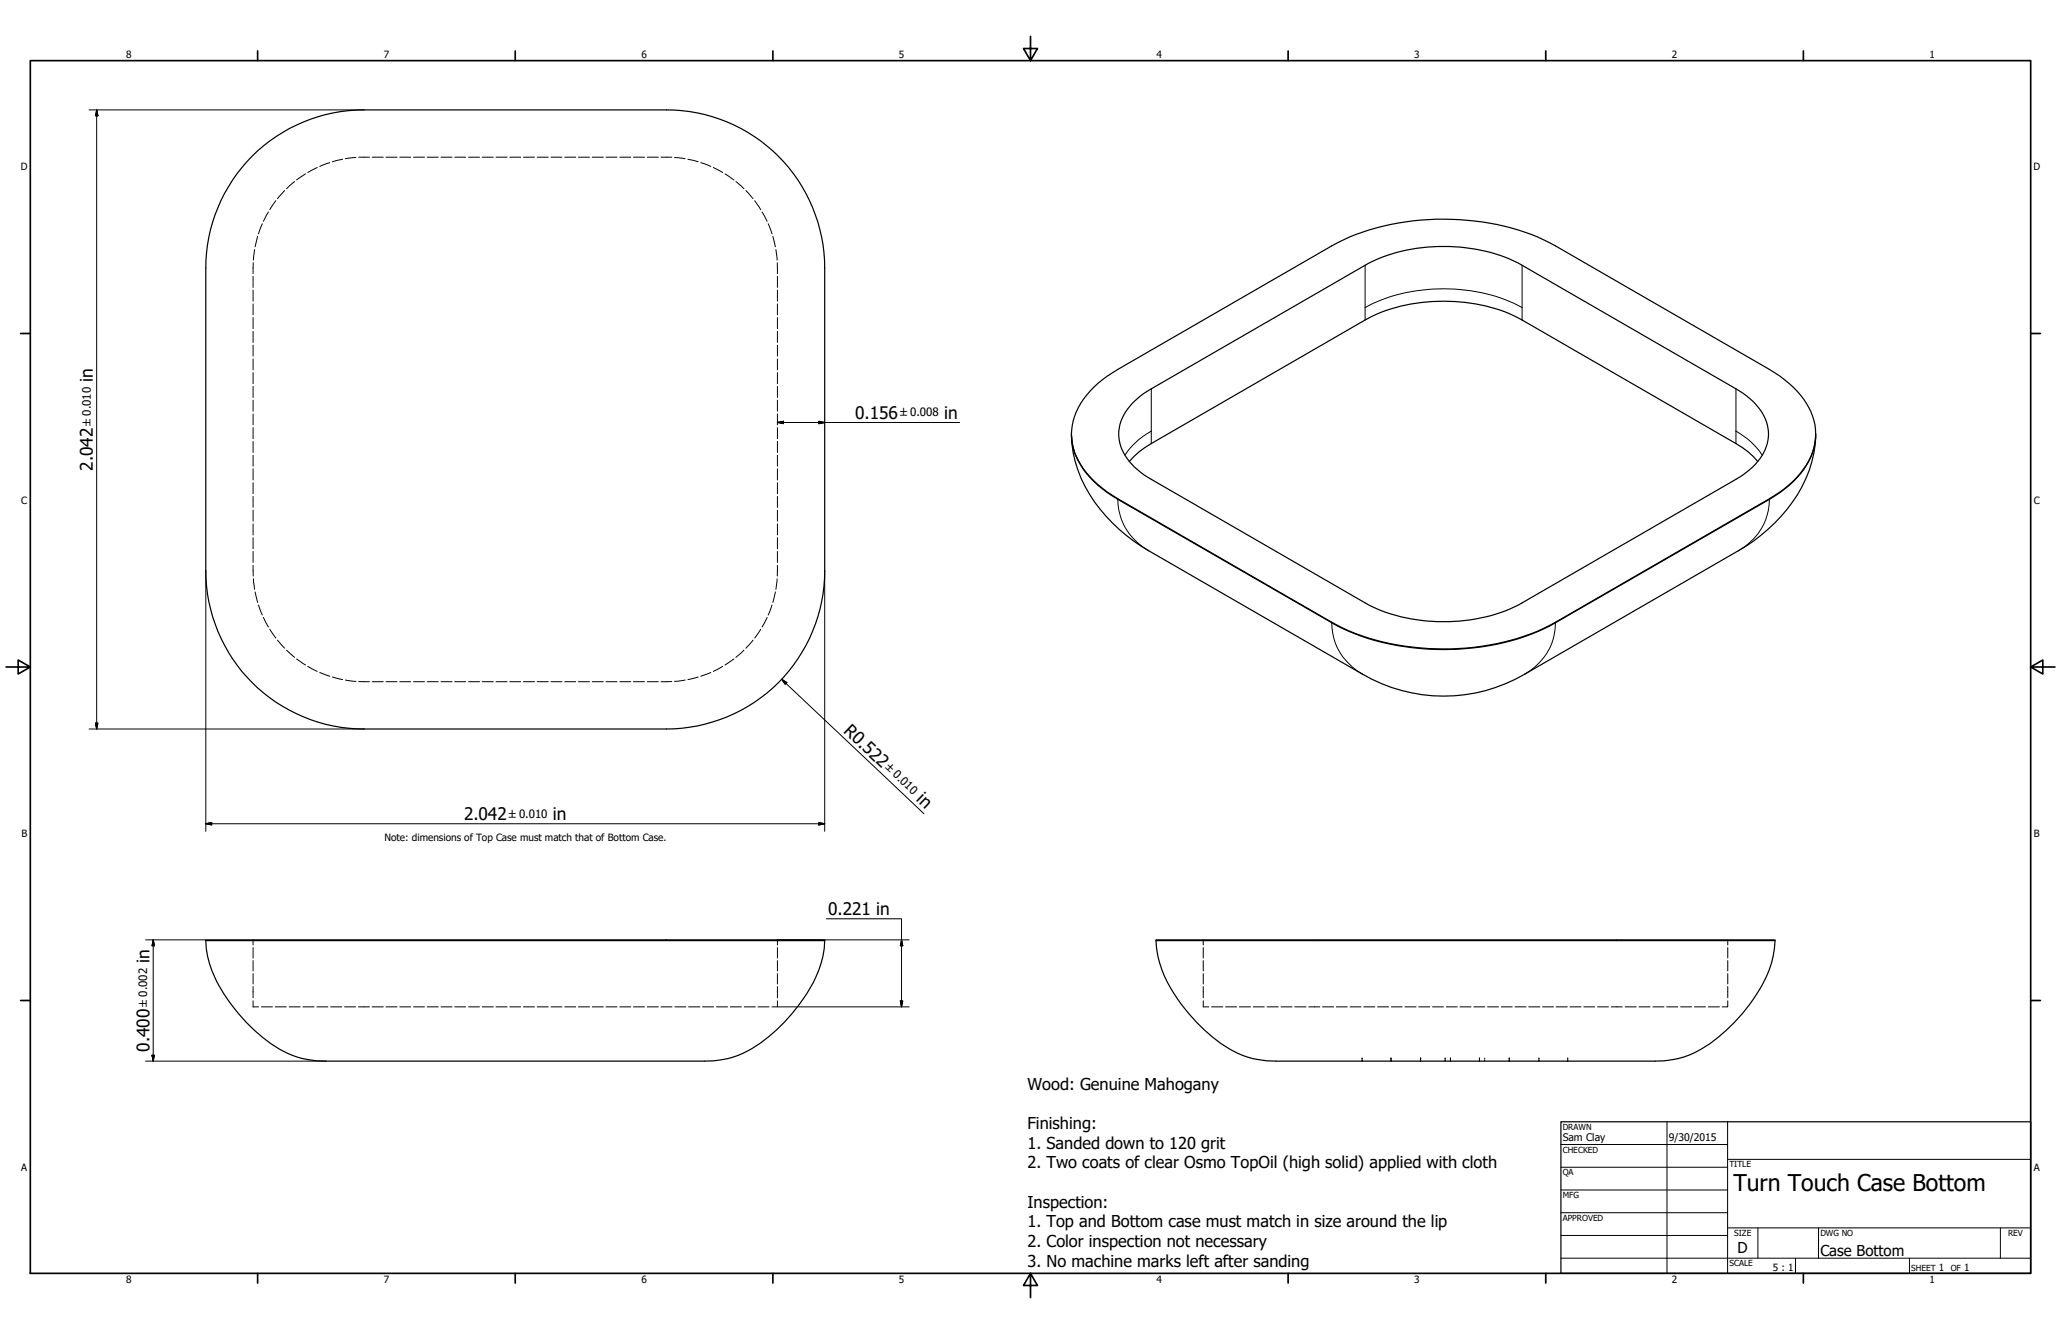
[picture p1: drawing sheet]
<svg xmlns="http://www.w3.org/2000/svg" width="864mm" height="559mm" viewBox="0 0 864 559" stroke-linecap="round" stroke-linejoin="round" font-family="sans-serif">
<!-- layer: Hidden (ANSI) -->
<g fill="none" stroke="#000" stroke-width=".42">
<path d="M119.3 79.8l-3 3.4M123.4 76.1l-3.3 3M128 72.8l-3.7 2.6M132.9 70.2l-3.9 2.1M138.2 68.1l-4.2 1.6M143.6 66.7l-4.3 1.1M149.2 66l-4.5 .5M150.3 65.8h4.5M156 65.8h4.6M161.7 65.8h4.7M167.5 65.8h4.6M173.3 65.8h4.6"/>
<path d="M179 65.8h4.6M184.8 65.8h4.6M190.6 65.8h4.5M196.3 65.8h4.6M202.1 65.8h4.6M207.8 65.8h4.7M213.6 65.8h4.6M219.3 65.8h4.7M225.1 65.8h4.6M230.9 65.8h4.6M236.7 65.8h4.5M242.4 65.8h4.6"/>
<path d="M248.2 65.8h4.6M253.9 65.8h4.6M259.7 65.8h4.6M265.4 65.8h4.7M271.2 65.8h4.6M277 65.8h4.5M282.6 66l4.5 .5M288.2 66.7l4.3 1.1M293.6 68.1l4.2 1.6M298.9 70.2l3.9 2.1M303.8 72.8l3.7 2.6M308.4 76.1l3.3 3"/>
<path d="M312.5 79.8l3 3.4M107.9 99l-1 4.4M109.9 93.7l-1.6 4.3M112.5 88.8l-2.1 3.9M115.6 84.1l-2.6 3.7M316.2 84.1l2.6 3.7M319.3 88.8l2.1 3.9M321.9 93.7l1.6 4.3M323.8 99l1.1 4.4M106 115.8v4.6M106.1 110l-.1 4.6M106.7 104.5l-.5 4.5"/>
<path d="M325.1 104.5l.5 4.5M325.7 110l.1 4.6M325.8 115.8v4.6M106 121.5v4.7M106 127.3v4.6M106 133v4.7M106 138.8v4.6M325.8 121.5v4.7M325.8 127.3v4.6M325.8 133v4.7M325.8 138.8v4.6M106 144.6v4.6"/>
<path d="M106 150.4v4.5M106 156.1v4.6M325.8 144.6v4.6M325.8 150.4v4.5M325.8 156.1v4.6M106 161.9v4.6M106 167.6v4.6M106 173.4v4.6M106 179.1v4.7M325.8 161.9v4.6M325.8 167.6v4.6M325.8 173.4v4.6"/>
<path d="M325.8 179.1v4.7M106 184.9v4.6M106 190.7v4.6M106 196.4v4.6M325.8 184.9v4.6M325.8 190.7v4.6M325.8 196.4v4.6M106 202.2v4.6M106 208v4.5M106 213.7v4.6M106 219.5v4.6M325.8 202.2v4.6"/>
<path d="M325.8 208v4.5M325.8 213.7v4.6M325.8 219.5v4.6M106 225.2v4.7M106 231v4.6M106 236.8l.1 4.5M325.8 225.2v4.7M325.8 231v4.6M325.8 236.8l-.1 4.5M106.2 242.4l.5 4.5M106.9 248l1 4.3M108.3 253.4l1.6 4.2"/>
<path d="M110.4 258.6l2.1 4M321.4 258.6l-2.1 4M323.5 253.4l-1.6 4.2M324.9 248l-1.1 4.3M325.6 242.4l-.5 4.5M113 263.6l2.6 3.7M116.3 268.2l3 3.3M120.1 272.4l3.3 2.9M124.3 276l3.7 2.6M129 279.1l3.9 2.1M302.8 279.1l-3.9 2.1M307.5 276l-3.7 2.6"/>
<path d="M311.7 272.4l-3.3 2.9M315.5 268.2l-3 3.3M318.8 263.6l-2.6 3.7M134 281.7l4.2 1.6M139.3 283.6l4.3 1.1M144.7 284.9l4.5 .5M150.3 285.5l4.5 .1M156 285.6h4.6M161.7 285.6h4.7M167.5 285.6h4.6M173.3 285.6h4.6M179 285.6h4.6"/>
<path d="M184.8 285.6h4.6M190.6 285.6h4.5M196.3 285.6h4.6M202.1 285.6h4.6M207.8 285.6h4.7M213.6 285.6h4.6M219.3 285.6h4.7M225.1 285.6h4.6M230.9 285.6h4.6M236.7 285.6h4.5M242.4 285.6h4.6M248.2 285.6h4.6"/>
<path d="M253.9 285.6h4.6M259.7 285.6h4.6M265.4 285.6h4.7M271.2 285.6h4.6M281.5 285.5l-4.5 .1M287.1 284.9l-4.5 .5M292.5 283.6l-4.3 1.1M297.8 281.7l-4.2 1.6M106 393.7v2.2M106 396.9v4.4M325.8 393.7v2.2M325.8 396.9v4.4"/>
<path d="M504.2 393.7v2.2M504.2 396.9v4.4M724 393.7v2.2M724 396.9v4.4M106 419.2v2.6h2.3M106 402.4v4.3M106 407.9v4.3M106 413.3v4.7M325.8 419.2v2.6h-2.3M325.8 402.4v4.3M325.8 407.9v4.3M325.8 413.3v4.7"/>
<path d="M504.2 419.2v2.6h2.3M504.2 402.4v4.3M504.2 407.9v4.3M504.2 413.3v4.7M724 419.2v2.6h-2.4M724 402.4v4.3M724 407.9v4.3M724 413.3v4.7M109.5 421.8h4.7M115.3 421.8h4.7M121.2 421.8h4.6M126.9 421.8h4.7"/>
<path d="M132.8 421.8h4.6M138.6 421.8h4.7M144.4 421.8h4.6M150.2 421.8h4.6M156 421.8h4.6M161.7 421.8h4.7M167.5 421.8h4.6M173.3 421.8h4.6M179 421.8h4.6M184.8 421.8h4.6M190.6 421.8h4.5M196.3 421.8h4.6"/>
<path d="M202.1 421.8h4.6M207.8 421.8h4.7M213.6 421.8h4.6M219.3 421.8h4.7M225.1 421.8h4.6M230.9 421.8h4.6M236.7 421.8h4.5M242.4 421.8h4.6M248.2 421.8h4.6M253.9 421.8h4.6M259.7 421.8h4.6M265.4 421.8h4.7"/>
<path d="M271.2 421.8h4.6M277 421.8h4.6M282.8 421.8h4.6M288.5 421.8h4.7M294.4 421.8h4.6M300.2 421.8h4.7M306 421.8h4.6M311.8 421.8h4.7M317.6 421.8h4.7M507.7 421.8h4.7M513.5 421.8h4.7M519.3 421.8h4.7"/>
<path d="M525.1 421.8h4.7M530.9 421.8h4.7M536.8 421.8h4.6M542.5 421.8h4.7M548.4 421.8h4.6M554.2 421.8h4.6M559.9 421.8h4.6M565.7 421.8h4.6M571.4 421.8h4.7M577.2 421.8h4.7M583 421.8h4.6M588.7 421.8h4.6"/>
<path d="M594.5 421.8h4.6M600.3 421.8h4.5M606 421.8h4.6M611.8 421.8h4.6M617.5 421.8h4.7M623.3 421.8h4.6M629.1 421.8h4.6M634.8 421.8h4.6M640.6 421.8h4.6M646.4 421.8h4.5M652.1 421.8h4.6M657.9 421.8h4.6"/>
<path d="M663.6 421.8h4.6M669.4 421.8h4.6M675.1 421.8h4.7M681 421.8h4.6M686.8 421.8h4.6M692.6 421.8h4.6M698.4 421.8h4.6M704.2 421.8h4.7M710 421.8h4.6M715.8 421.8h4.7M570.7 443.2v.5M570.7 444.1v.4"/>
<path d="M582.9 443.2v.5M582.9 444.1v.4M595.2 443.2v.5M595.2 444.1v.4M605.5 443.2v.5M605.5 444.1v.4M607.8 443.2v.5M607.8 444.1v.4M619.9 443.2v.5M619.9 444.1v.4M620 443.2v.5M620 444.1v.4"/>
<path d="M622.1 443.2v.5M622.1 444.1v.4M632.4 443.2v.5M632.4 444.1v.4M644.8 443.2v.5M644.8 444.1v.4M656.9 443.2v.5M656.9 444.1v.4"/>
</g>
<!-- layer: Visible (ANSI) -->
<path d="M105.6 65.5a66.7 66.7 0 0 1 46.9-19.5h126.8a66.2 66.2 0 0 1 66.3 66.3v126.8a66.2 66.2 0 0 1-66.3 66.3h-126.8a66.3 66.3 0 0 1-66.3-66.3v-126.8a67 67 0 0 1 19.4-46.8zM448.9 182.1a29.1 29.1 0 0 0 11.2 21.2l3.9 3.1 4.4 2.8 89.6 51.7a100.5 100.5 0 0 0 59.8 10.4 87.1 87.1 0 0 0 34-10.4l89.6-51.7a38 38 0 0 0 18.7-21.5l.7-5.6M482.4 200.8l89.6 51.7a72.6 72.6 0 0 0 48.5 6.3 57.5 57.5 0 0 0 17.3-6.3M86.2 394a47.6 47.6 0 0 0 10.6 26.7 63.4 63.4 0 0 0 25.9 21.5l6.1 1.6 4 .6 3.7 .1h158.8a38.6 38.6 0 0 0 26.6-10.1 65.3 65.3 0 0 0 23-34l.7-6.4M86.2 393.7h259.4v.3h-259.4zM484.4 394a47.6 47.6 0 0 0 10.6 26.7 64.5 64.5 0 0 0 25.8 21.5l6.2 1.6 4 .6 3.7 .1h158.8a38.4 38.4 0 0 0 26.6-10.1 69.5 69.5 0 0 0 22.2-31l1.2-6.1 .3-3.3M484.4 394v-.3h259.4v.3M484.4 394h259.4" fill="none" stroke="#000" stroke-width=".51"/>
<!-- layer: Visible Narrow (ANSI) -->
<path d="M572 111.1v22.9M637.8 111.1v22.9M572 128.8a72.7 72.7 0 0 1 48.6-6.2 61.3 61.3 0 0 1 17.2 6.2M482.4 162.9v22.9M727.4 162.9v22.9M482.4 180.6a31.4 31.4 0 0 0-11 10.1M727.4 180.6a30.5 30.5 0 0 1 11 10.1M468.4 208.9a24.5 24.5 0 0 0 12.9 21.8M741.4 208.9a24.5 24.5 0 0 1-12.9 21.8M558 260.7a24.5 24.5 0 0 0 13 21.7M651.8 260.7a24.5 24.5 0 0 1-13 21.7" fill="none" stroke="#000" stroke-width=".42"/>
<path d="M458.4 162.1l5.6-4.6 4.4-2.8 89.6-51.7a99.4 99.4 0 0 1 56.6-10.7 91.3 91.3 0 0 1 37.2 10.7l89.6 51.7a38 38 0 0 1 18.7 21.5 24.3 24.3 0 0 1-5.7 22l-3 3.3-3.6 3.2-6.4 4.2-89.6 51.8a99.5 99.5 0 0 1-56.7 10.7 91.4 91.4 0 0 1-37.1-10.7l-89.6-51.8a38 38 0 0 1-18.7-21.4 24.9 24.9 0 0 1 7.1-23.7zM448.9 182.6a55.4 55.4 0 0 0 20 39.1 70.8 70.8 0 0 0 12.4 9l89.7 51.7a67.4 67.4 0 0 0 67.8 0l89.6-51.7a66.6 66.6 0 0 0 29.7-33.7 50.4 50.4 0 0 0 2.8-14.4M448.9 181.8v.3M473.2 193.3a33 33 0 0 1 9.2-7.5l89.6-51.8a72.7 72.7 0 0 1 48.6-6.2 56.4 56.4 0 0 1 17.2 6.2l89.6 51.8a31.5 31.5 0 0 1 9.1 7.5M760.9 181.8v.3M482.4 200.8a24.6 24.6 0 0 1-13.4-16.3 18.8 18.8 0 0 1 7.6-17.6l2.7-2.1 3.1-1.9 89.6-51.8a71.7 71.7 0 0 1 48.6-6.3 56.4 56.4 0 0 1 17.2 6.3l89.6 51.8a25 25 0 0 1 13.4 16.3 18.8 18.8 0 0 1-7.6 17.5l-5.8 4.1-89.6 51.7" fill="none" stroke="#000" stroke-width=".51"/>
<!-- layer: Border (ANSI) -->
<g fill="none" stroke="#000" stroke-width=".7">
<path d="M431.8 15.2v10.2l-2.9-5.1h5.8l-2.9 5.1M12.7 25.4h838.2v508h-838.2zM107.9 21.3v4.1M215.9 21.3v4.1M323.8 21.3v4.1M539.8 21.3v4.1M647.7 21.3v4.1M755.6 21.3v4.1M8.6 139.7h4.1M850.9 139.7h4.1M2.5 279.4h10.2l-5.1-2.9v5.8l5.1-2.9M850.9 279.4l5.1 2.9v-5.8l-5.1 2.9h10.2"/>
<path d="M8.6 419.1h4.1M850.9 419.1h4.1M107.9 533.4v4.1M215.9 533.4v4.1M323.8 533.4v4.1M431.8 533.4l2.9 5.1h-5.8l2.9-5.1v10.2M539.8 533.4v4.1M647.7 533.4v4.1M755.6 533.4v4.1"/>
</g>
<!-- layer: Title (ANSI) -->
<g fill="none" stroke="#000" stroke-width=".42">
<path d="M654 479.4h69.9M698.5 469.9v63.5M723.9 469.9v63.5M654 488.9h69.9M654 498.5h69.9M723.9 485.6h127M654 508h69.9M654 517.5h69.9M723.9 514.3h127M736.6 514.3v12.7M762 514.3v12.7M838.2 514.3v12.7"/>
<path d="M654 527h196.9M752.3 527v6.4M800.1 527v6.4"/>
</g>
<path d="M654 469.9h196.9v63.5h-196.9z" fill="none" stroke="#000" stroke-width=".51"/>
<!-- layer: Dimension (ISO) -->
<g fill="none" stroke="#000" stroke-width=".42">
<path d="M37.3 46h115.2M40.5 46l.5 2.5h-1zM40.5 46v259.4M325.8 177l2.5-.5v1zM325.8 177h76.3M343.1 176.5l2.5 .5-2.5 .5zM86.2 239.1v109.1M345.6 239.1v109.1M327.5 284.5l2.2 1.4-.7 .7zM327.5 284.5l59.7 56.4M37.3 305.4h115.2M40 302.9h1l-.5 2.5z"/>
<path d="M86.2 345.1l2.5-.5v1zM86.2 345.1h259.4M343.1 344.6l2.5 .5-2.5 .5zM61 393.7h25.2M64.2 393.7l.5 2.5h-1zM64.2 393.7v50.8M325.8 393.7h55.1M346.2 384.9h31.6v36.9M377.8 393.7l.5 2.5h-1zM377.3 419.3h1l-.5 2.5zM325.8 421.8h55.1M61 444.5h75.5"/>
<path d="M63.7 442h1l-.5 2.5z"/>
</g>
<g fill="#000" stroke="#000" stroke-width=".42">
<path d="M40.5 46l.5 2.5zM40.5 46l.5 2.5h-1zM325.8 177l2.5-.5zM325.8 177l2.5-.5v1zM343.1 177.5l2.5-.5zM343.1 176.5l2.5 .5-2.5 .5zM327.5 284.5l2.2 1.4zM327.5 284.5l2.2 1.4-.7 .7zM40 302.9l.5 2.5zM40 302.9h1l-.5 2.5zM86.2 345.1l2.5-.5zM86.2 345.1l2.5-.5v1z"/>
<path d="M343.1 345.6l2.5-.5zM343.1 344.6l2.5 .5-2.5 .5zM64.2 393.7l.5 2.5zM64.2 393.7l.5 2.5h-1zM377.8 393.7l.5 2.5zM377.8 393.7l.5 2.5h-1zM377.3 419.3l.5 2.5zM377.3 419.3h1l-.5 2.5zM63.7 442l.5 2.5zM63.7 442h1l-.5 2.5z"/>
</g>
<text font-size="9.7" x="726.3" y="498.9">Turn Touch Case Bottom</text>
<g font-size="7.2">
<text x="38.9" y="159.9" transform="rotate(-90 38.9 159.9)">in</text>
<text x="358.3" y="175.3">0.156</text>
<text x="395.6" y="175.3">in</text>
<text x="38.9" y="197.2" transform="rotate(-90 38.9 197.2)">2.042</text>
<text x="353.2" y="306.6" transform="rotate(43 353.2 306.6)">R0.522</text>
<text x="383.6" y="335.2" transform="rotate(43 383.6 335.2)">in</text>
<text x="194.4" y="343.4">2.042</text>
<text x="231.7" y="343.5">in</text>
<text x="347" y="383.2">0.221 in</text>
<text x="62.6" y="403.3" transform="rotate(-90 62.6 403.3)">in</text>
<text x="62.6" y="440.6" transform="rotate(-90 62.6 440.6)">0.400</text>
</g>
<g font-size="6.9">
<text x="430.5" y="456.5">Wood: Genuine Mahogany</text>
<text x="430.5" y="472.9">Finishing:</text>
<text x="430.5" y="481.2">1. Sanded down to 120 grit</text>
<text x="430.5" y="489.5">2. Two coats of clear Osmo TopOil (high solid) applied with cloth</text>
<text x="430.5" y="505.9">Inspection:</text>
<text x="430.5" y="514.2">1. Top and Bottom case must match in size around the lip</text>
<text x="430.5" y="522.4">2. Color inspection not necessary</text>
<text x="430.5" y="530.6">3. No machine marks left after sanding</text>
</g>
<g font-size="6.3">
<text x="728.1" y="524.9">D</text>
<text x="762.8" y="526.2">Case Bottom</text>
</g>
<g font-size="4.6">
<text x="38" y="178.4" transform="rotate(-90 38 178.4)">±0.010</text>
<text x="377.1" y="174.4">±0.008</text>
<text x="370.8" y="321.9" transform="rotate(43 370.8 321.9)">±0.010</text>
<text x="213.2" y="342.6">±0.010</text>
<text x="61.7" y="421.8" transform="rotate(-90 61.7 421.8)">±0.002</text>
</g>
<g font-size="4.4">
<text x="654.8" y="477.8">Sam Clay</text>
<text x="699.3" y="478">9/30/2015</text>
</g>
<g font-size="4.2">
<text x="52.8" y="24.4">8</text>
<text x="160.8" y="24.4">7</text>
<text x="268.7" y="24.4">6</text>
<text x="376.7" y="24.4">5</text>
<text x="484.6" y="24.4">4</text>
<text x="592.6" y="24.4">3</text>
<text x="700.5" y="24.4">2</text>
<text x="808.5" y="24.4">1</text>
<text x="8.8" y="71.4">D</text>
<text x="852" y="71.4">D</text>
<text x="8.9" y="211.1">C</text>
<text x="852.2" y="211.1">C</text>
<text x="9" y="350.8">B</text>
<text x="161.1" y="352.2">Note: dimensions of Top Case must match that of Bottom Case.</text>
<text x="852.2" y="350.8">B</text>
<text x="8.9" y="490.5">A</text>
<text x="852.2" y="490.5">A</text>
<text x="742.9" y="532.6">5 : 1</text>
<text x="812.4" y="532.6">1</text>
<text x="823" y="532.6">1</text>
<text x="52.8" y="537.5">8</text>
<text x="160.8" y="537.5">7</text>
<text x="268.7" y="537.5">6</text>
<text x="376.7" y="537.5">5</text>
<text x="484.6" y="537.5">4</text>
<text x="592.6" y="537.5">3</text>
<text x="700.5" y="537.5">2</text>
<text x="808.5" y="537.5">1</text>
</g>
<g font-size="3.5">
<text x="654.8" y="473.2">DRAWN</text>
<text x="654.8" y="482.8">CHECKED</text>
<text x="724.7" y="488.9">TITLE</text>
<text x="654.8" y="492.3">QA</text>
<text x="654.8" y="501.8">MFG</text>
<text x="654.8" y="511.4">APPROVED</text>
<text x="726.7" y="517.7">SIZE</text>
<text x="762.8" y="517.7">DWG NO</text>
<text x="841.4" y="517.7">REV</text>
<text x="724.7" y="530.4">SCALE</text>
<text x="800.9" y="532.6">SHEET</text>
<text x="817.4" y="532.6">OF</text>
</g>
</svg>
